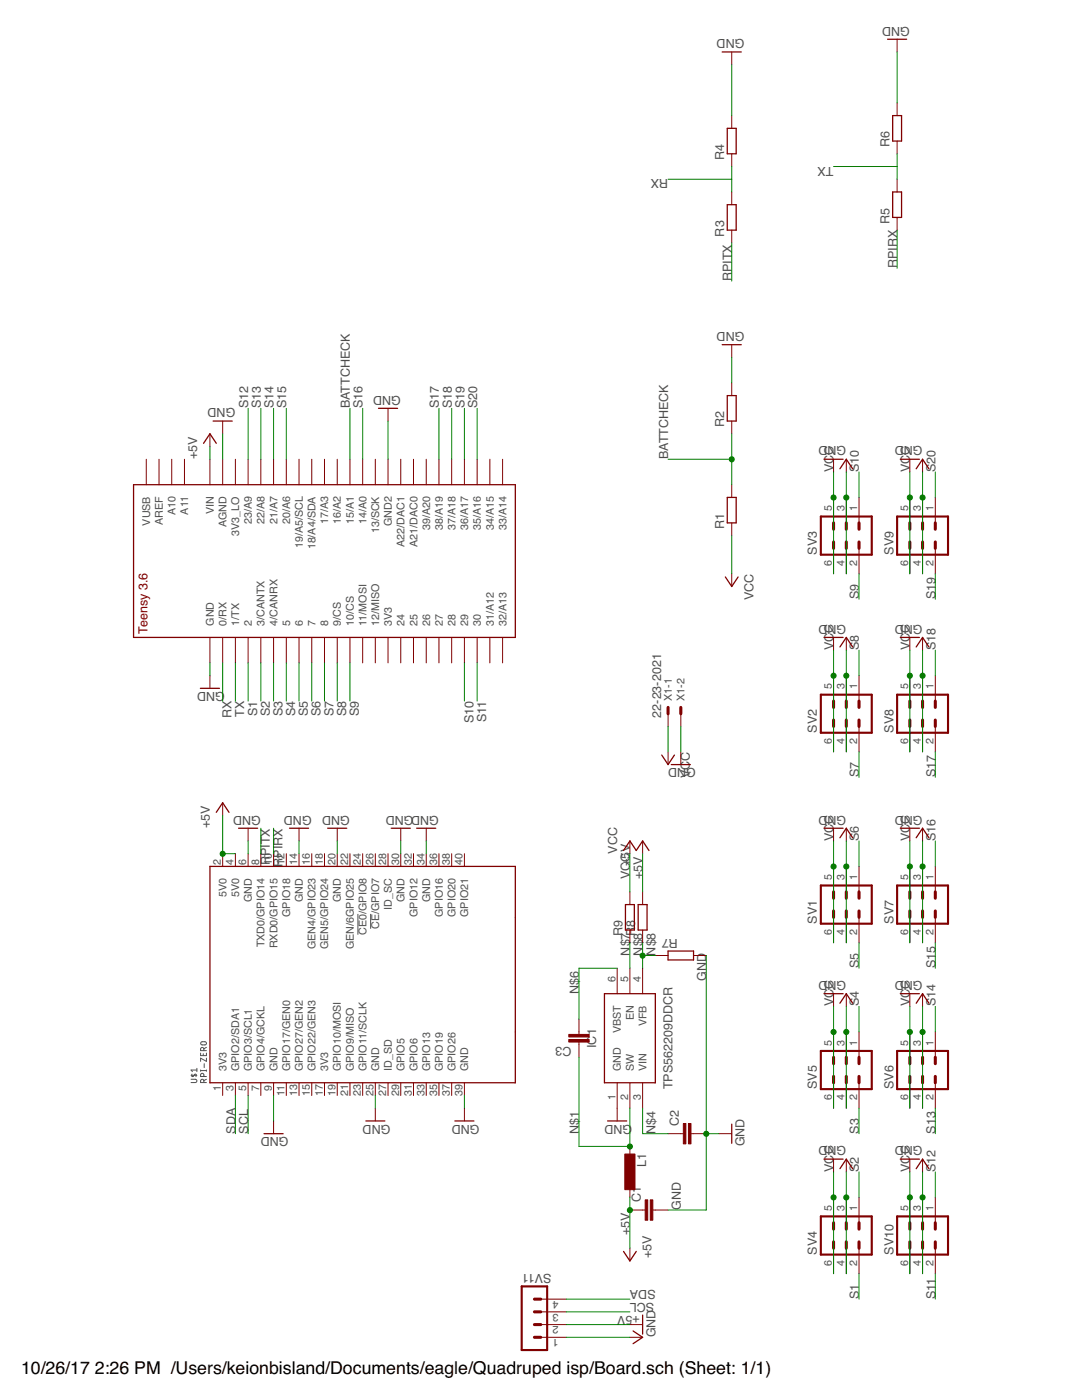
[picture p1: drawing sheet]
<svg xmlns="http://www.w3.org/2000/svg" width="216mm" height="279mm" viewBox="0 0 216 279" stroke-linecap="round" stroke-linejoin="round" font-family="sans-serif">
<g fill="none" stroke="#505050" stroke-width=".2">
<path d="M71.4 182.4v4.1M74 182.4v3M38.1 215.4h.9l.3 .2-.2 .4h-1M38.1 214.6h1.2M38.3 214.4v.4h.2l.5-.4 .2 .1-.1 .4M39.3 213.6h-1.2l.3 .3M39.3 213.2v.7M40 210.2v.5h1.2v-.5M40 213.5v.3M40 213.7h1.2M40.1 208l.9-.1 .2 .4-.2 .2h-.8l-.2-.2zM40.6 210.3v.4"/>
<path d="M40.7 216l-.1-.5h-.4l-.2 .5h1.2M40.7 214.8l-.1-.5h-.4l-.2 .5h1.2M40.7 209.7l-.1-.6h-.4l-.2 .6h1.2M40.7 212.3v.8M41.2 211.2v.6l-1.2-.6v.6M41.2 215.4l-.5 .2M41.2 213.5v.3M41.2 209l-.5 .3"/>
</g>
<g fill="none" stroke="#800000" stroke-width=".25">
<path d="M144.1 10.4h3.8M177.1 7.8h3.8M145.1 25.6h1.8v5.1h-1.8zM178.1 23.1h1.8v5.1h-1.8zM178.1 38.3h1.8v5.1h-1.8zM145.1 40.9h1.8v5h-1.8zM144.1 68.8h3.8M145.1 79h1.8v5h-1.8zM26.6 96.7h76.2v30.5h-76.2zM40.6 88.5l1.3-1.9 1.3 1.9M42.5 84h3.8M75.5 81.5h3.8"/>
<path d="M145.1 99.3h1.8v5.1h-1.8zM164.4 91.7h3.8M167.6 93.6l1.3-1.9 1.2 1.9M179.6 91.7h3.9M182.8 93.6l1.3-1.9 1.3 1.9M144.7 115.1l1.3 2 1.3-2M40 137.4h3.8M164.4 127.2h3.8M167.6 129.1l1.3-1.9 1.2 1.9M179.6 127.2h3.9M182.8 129.1l1.3-1.9 1.3 1.9M132 150.7l1.3 1.9 1.3-1.9"/>
<path d="M133.9 152.6h3.9M41.9 172.9h60.9v43.2h-60.9zM43.2 162.1l1.2-1.9 1.3 1.9M47.6 165.3h3.8M57.8 165.3h3.8M65.4 165.3h3.8M78.1 165.3h3.8M83.1 165.3h3.9M124.4 169.7l1.3-1.9 1.3 1.9 1.2-1.9 1.3 1.9M164.4 165.3h3.8M167.6 167.2l1.3-1.9 1.2 1.9M179.6 165.3h3.9"/>
<path d="M182.8 167.2l1.3-1.9 1.3 1.9M120.6 198.3h10.2v17.8h-10.2zM124.8 180.5h1.8v5.1h-1.8zM127.3 180.5h1.8v5.1h-1.8zM133.3 189.8h5.1v1.8h-5.1zM164.4 198.3h3.8M179.6 198.3h3.9M167.6 200.2l1.3-1.9 1.2 1.9M182.8 200.2l1.3-1.9 1.3 1.9M52.7 226.3h3.8M73 223.7h3.8M90.8 223.7h3.8"/>
<path d="M121.2 223.7h3.9M146 224.3v3.9M164.4 231.3h3.8M167.6 233.2l1.3-1.9 1.2 1.9M179.6 231.3h3.9M182.8 233.2l1.3-1.9 1.3 1.9M124.4 249.7l1.3 2 1.3-2M126.3 265.6l1.9 1.3-1.9 1.3M128.2 262.4v3.9"/>
</g>
<g fill="none" stroke="#800000" stroke-width=".2">
<path d="M146 10.4v2.5M179 7.8v2.6M146 23.1v2.5M146 30.7v2.5M146 38.3v2.6M179 20.5v2.6M179 28.2v2.5M179 35.8v2.5M146 45.9v2.6M179 43.4v2.5M146 68.8v2.5M146 76.4v2.6"/>
<path d="M29.2 91.7v5M31.7 91.7v5M34.3 91.7v5M36.8 91.7v5M41.9 86.6v2.5M41.9 91.7v5M44.4 84v2.6M44.4 91.7v5M47 91.7v5M49.5 91.7v5M52 91.7v5M54.6 91.7v5"/>
<path d="M57.1 91.7v5M59.7 91.7v5M62.2 91.7v5M64.7 91.7v5M67.3 91.7v5M69.8 91.7v5M72.4 91.7v5M74.9 91.7v5M77.4 81.5v2.5M77.4 91.7v5M80 91.7v5M82.5 91.7v5"/>
<path d="M85 91.7v5M87.6 91.7v5M90.1 91.7v5M92.7 91.7v5M95.2 91.7v5M97.7 91.7v5M100.3 91.7v5M146 84v2.6M146 96.7v2.6M166.3 91.7v2.5M166.3 99.3v5.1M168.9 91.7v2.5"/>
<path d="M168.9 99.3v5.1M171.4 99.3v5.1M181.5 91.7v2.5M181.5 99.3v5.1M184.1 91.7v2.5M184.1 99.3v5.1M186.6 99.3v5.1M146 104.4v2.5M146 114.5v2.6M166.3 109.4v5.1M168.9 109.4v5.1M171.4 109.4v5.1"/>
<path d="M181.5 109.4v5.1M184.1 109.4v5.1M186.6 109.4v5.1M41.9 127.2v5.1M41.9 134.8v2.6M44.4 127.2v5.1M47 127.2v5.1M49.5 127.2v5.1M52 127.2v5.1M54.6 127.2v5.1M57.1 127.2v5.1M59.7 127.2v5.1"/>
<path d="M62.2 127.2v5.1M64.7 127.2v5.1M67.3 127.2v5.1M69.8 127.2v5.1M72.4 127.2v5.1M74.9 127.2v5.1M77.4 127.2v5.1M80 127.2v5.1M82.5 127.2v5.1M85 127.2v5.1M87.6 127.2v5.1M90.1 127.2v5.1"/>
<path d="M92.7 127.2v5.1M95.2 127.2v5.1M97.7 127.2v5.1M100.3 127.2v5.1M166.3 127.2v2.6M166.3 134.8v5.1M168.9 127.2v2.6M168.9 134.8v5.1M171.4 134.8v5.1M181.5 127.2v2.6M181.5 134.8v5.1M184.1 127.2v2.6"/>
<path d="M184.1 134.8v5.1M186.6 134.8v5.1M133.3 142.5v2.5M133.3 150.1v2.5M135.8 142.5v2.5M135.8 150.1v2.5M166.3 145v5.1M168.9 145v5.1M171.4 145v5.1M181.5 145v5.1M184.1 145v5.1M186.6 145v5.1"/>
<path d="M44.4 160.2v2.6M44.4 170.4v2.5M47 170.4v2.5M49.5 165.3v2.5M49.5 170.4v2.5M52 170.4v2.5M54.6 170.4v2.5M57.1 170.4v2.5M59.7 165.3v2.5M59.7 170.4v2.5M62.2 170.4v2.5M64.7 170.4v2.5"/>
<path d="M67.3 165.3v2.5M67.3 170.4v2.5M69.8 170.4v2.5M72.4 170.4v2.5M74.9 170.4v2.5M77.4 170.4v2.5M80 165.3v2.5M80 170.4v2.5M82.5 170.4v2.5M85 165.3v2.5M85 170.4v2.5M87.6 170.4v2.5"/>
<path d="M90.1 170.4v2.5M92.7 170.4v2.5M125.7 167.8v2.6M125.7 178v2.5M128.2 167.8v2.6M128.2 178v2.5M166.3 165.3v2.5M166.3 172.9v5.1M168.9 165.3v2.5M168.9 172.9v5.1M171.4 172.9v5.1M181.5 165.3v2.5"/>
<path d="M181.5 172.9v5.1M184.1 165.3v2.5M184.1 172.9v5.1M186.6 172.9v5.1M123.1 193.2v5.1M125.7 185.6v2.6M125.7 193.2v5.1M128.2 185.6v2.6M128.2 193.2v5.1M130.8 190.7h2.5M138.4 190.7h2.5M166.3 183.1v5.1"/>
<path d="M166.3 198.3v2.6M168.9 183.1v5.1M168.9 198.3v2.6M171.4 183.1v5.1M181.5 183.1v5.1M181.5 198.3v2.6M184.1 183.1v5.1M184.1 198.3v2.6M186.6 183.1v5.1M44.4 216.1v2.5M47 216.1v2.5M49.5 216.1v2.5"/>
<path d="M52 216.1v2.5M54.6 216.1v2.5M57.1 216.1v2.5M59.7 216.1v2.5M62.2 216.1v2.5M64.7 216.1v2.5M67.3 216.1v2.5M69.8 216.1v2.5M72.4 216.1v2.5M74.9 216.1v2.5M77.4 216.1v2.5M80 216.1v2.5"/>
<path d="M82.5 216.1v2.5M85 216.1v2.5M87.6 216.1v2.5M90.1 216.1v2.5M92.7 216.1v2.5M115.5 203.4v3M115.5 208v3M123.1 216.1v7.6M125.7 216.1v5.1M128.2 216.1v5.1M166.3 205.9v5.1M166.3 216.1v5.1"/>
<path d="M168.9 205.9v5.1M168.9 216.1v5.1M171.4 205.9v5.1M171.4 216.1v5.1M181.5 205.9v5.1M181.5 216.1v5.1M184.1 205.9v5.1M184.1 216.1v5.1M186.6 205.9v5.1M186.6 216.1v5.1M54.6 223.7v2.6M74.9 221.2v2.5"/>
<path d="M92.7 221.2v2.5M125.7 228.8v2.5M125.7 236.4v2.6M133.3 226.3h3.1M137.9 226.3h3M143.5 226.3h2.5M166.3 231.3v2.6M166.3 239v5M168.9 231.3v2.6M168.9 239v5M171.4 239v5M181.5 231.3v2.6"/>
<path d="M181.5 239v5M184.1 231.3v2.6M184.1 239v5M186.6 239v5M107.9 259.3h5.1M125.7 249.1v2.6M125.7 241.5h3M130.3 241.5h3M166.3 249.1v5.1M168.9 249.1v5.1M171.4 249.1v5.1M181.5 249.1v5.1"/>
<path d="M184.1 249.1v5.1M186.6 249.1v5.1M107.9 266.9h5.1M107.9 264.4h5.1M107.9 261.8h5.1M125.7 266.9h2.5M125.7 264.4h2.5"/>
</g>
<path d="M163.8 103.1h10.1v7.6h-10.1zM179 103.1h10.2v7.6h-10.2zM163.8 138.6h10.1v7.6h-10.1zM179 138.6h10.2v7.6h-10.2zM163.8 176.7h10.1v7.6h-10.1zM179 176.7h10.2v7.6h-10.2zM163.8 209.7h10.1v7.7h-10.1zM179 209.7h10.2v7.7h-10.2zM104.1 256.7h5.1v12.7h-5.1zM163.8 242.8h10.1v7.6h-10.1zM179 242.8h10.2v7.6h-10.2z" fill="none" stroke="#800000" stroke-width=".42"/>
<g fill="none" stroke="#800000" stroke-width=".61">
<path d="M166.3 104.4v1.2M166.3 108.2v1.2M168.9 104.4v1.2M168.9 108.2v1.2M171.4 104.4v1.2M171.4 108.2v1.2M181.5 104.4v1.2M181.5 108.2v1.2M184.1 104.4v1.2M184.1 108.2v1.2M186.6 104.4v1.2M186.6 108.2v1.2"/>
<path d="M166.3 139.9v1.3M168.9 139.9v1.3M171.4 139.9v1.3M181.5 139.9v1.3M184.1 139.9v1.3M186.6 139.9v1.3M133.3 141.2v1.3M135.8 141.2v1.3M166.3 143.7v1.3M168.9 143.7v1.3M171.4 143.7v1.3M181.5 143.7v1.3"/>
<path d="M184.1 143.7v1.3M186.6 143.7v1.3M166.3 178v1.3M168.9 178v1.3M171.4 178v1.3M181.5 178v1.3M184.1 178v1.3M186.6 178v1.3M166.3 181.8v1.3M168.9 181.8v1.3M171.4 181.8v1.3M181.5 181.8v1.3"/>
<path d="M184.1 181.8v1.3M186.6 181.8v1.3M166.3 211v1.3M166.3 214.8v1.3M168.9 211v1.3M168.9 214.8v1.3M171.4 211v1.3M171.4 214.8v1.3M181.5 211v1.3M181.5 214.8v1.3M184.1 211v1.3M184.1 214.8v1.3"/>
<path d="M186.6 211v1.3M186.6 214.8v1.3M106.6 259.3h1.3M166.3 244v1.3M166.3 247.8v1.3M168.9 244v1.3M168.9 247.8v1.3M171.4 244v1.3M171.4 247.8v1.3M181.5 244v1.3M181.5 247.8v1.3M184.1 244v1.3"/>
<path d="M184.1 247.8v1.3M186.6 244v1.3M186.6 247.8v1.3M106.6 261.8h1.3M106.6 264.4h1.3M106.6 266.9h1.3"/>
</g>
<g fill="#800000" stroke="#800000" stroke-width=".2">
<path d="M129.8 239.5h.5v4h-.5z"/>
<path d="M128.7 239.5h.5v4h-.5z"/>
<path d="M137.4 224.2h.5v4.1h-.5z"/>
<path d="M136.4 224.2h.5v4.1h-.5z"/>
<path d="M113.5 206.4h4.1v.5h-4.1z"/>
<path d="M113.5 207.5h4.1v.5h-4.1z"/>
<path d="M124.7 230.3h2v7.1h-2z"/>
</g>
<g fill="none" stroke="#008000" stroke-width=".2">
<path d="M146 12.9v10.2M179 10.4v10.1M133.3 35.8h12.7M146 33.2v5.1M166.3 33.2h12.7M179 30.7v5.1M146 48.5v7.6M179 45.9v7.7M146 71.3v5.1M41.9 89.1v2.6M44.4 86.6v5.1M49.5 81.5v10.2"/>
<path d="M52 81.5v10.2M54.6 81.5v10.2M57.1 81.5v10.2M69.8 81.5v10.2M72.4 81.5v10.2M77.4 84v7.7M87.6 81.5v10.2M90.1 81.5v10.2M92.7 81.5v10.2M95.2 81.5v10.2M133.3 91.7h12.7M146 86.6v10.1"/>
<path d="M166.3 94.2v20.3M168.9 94.2v20.3M171.4 94.2v5.1M181.5 94.2v20.3M184.1 94.2v20.3M186.6 94.2v5.1M146 106.9v7.6M171.4 114.5v5.1M186.6 114.5v5.1M41.9 132.3v2.5M44.4 132.3v7.6M47 132.3v7.6"/>
<path d="M49.5 132.3v7.6M52 132.3v7.6M54.6 132.3v7.6M57.1 132.3v7.6M59.7 132.3v7.6M62.2 132.3v7.6M64.7 132.3v7.6M67.3 132.3v7.6M69.8 132.3v7.6M92.7 132.3v7.6M95.2 132.3v7.6M166.3 129.8v20.3"/>
<path d="M168.9 129.8v20.3M171.4 129.8v5M181.5 129.8v20.3M184.1 129.8v20.3M186.6 129.8v5M133.3 145v5.1M135.8 145v5.1M171.4 150.1v5M186.6 150.1v5M44.4 162.8v7.6h2.6M49.5 167.8v2.6M52 165.3v5.1"/>
<path d="M54.6 165.3v5.1M59.7 167.8v2.6M67.3 167.8v2.6M80 167.8v2.6M85 167.8v2.6M125.7 170.4v7.6M128.2 170.4v7.6M166.3 167.8v20.4M168.9 167.8v20.4M171.4 167.8v5.1M181.5 167.8v20.4M184.1 167.8v20.4"/>
<path d="M186.6 167.8v5.1M123.1 193.2h-7.6v10.2M125.7 188.2v5M128.2 188.2v5M128.2 190.7h2.6M140.9 190.7v50.8h-7.6M171.4 188.2v5M186.6 188.2v5M47 218.6v7.7M49.5 218.6v7.7M54.6 218.6v5.1M74.9 218.6v2.6"/>
<path d="M92.7 218.6v2.6M115.5 211v17.8h10.2v-7.6M166.3 200.9v20.3M168.9 200.9v20.3M171.4 200.9v5M181.5 200.9v20.3M184.1 200.9v20.3M186.6 200.9v5M125.7 239v10.1M128.2 221.2v5.1h5.1M140.9 226.3h2.6M166.3 233.9v20.3"/>
<path d="M168.9 233.9v20.3M171.4 221.2v5.1M171.4 233.9v5.1M181.5 233.9v20.3M184.1 233.9v20.3M186.6 221.2v5.1M186.6 233.9v5.1M113 259.3h12.7M171.4 254.2v5.1M186.6 254.2v5.1M113 264.4h12.7M113 266.9h12.7"/>
<path d="M113 261.8h12.7"/>
</g>
<g fill="#008000" stroke="#008000" stroke-width=".2">
<circle cx="146" cy="91.7" r=".51"/>
<circle cx="166.3" cy="206" r=".51"/>
<circle cx="166.3" cy="172.9" r=".51"/>
<circle cx="166.3" cy="134.9" r=".51"/>
<circle cx="166.3" cy="99.3" r=".51"/>
<circle cx="166.3" cy="239" r=".51"/>
<circle cx="181.5" cy="206" r=".51"/>
<circle cx="181.5" cy="172.9" r=".51"/>
<circle cx="181.5" cy="134.9" r=".51"/>
<circle cx="181.5" cy="99.3" r=".51"/>
<circle cx="181.5" cy="239" r=".51"/>
<circle cx="140.9" cy="226.3" r=".51"/>
<circle cx="168.9" cy="206" r=".51"/>
<circle cx="168.9" cy="172.9" r=".51"/>
<circle cx="168.9" cy="134.9" r=".51"/>
<circle cx="168.9" cy="99.3" r=".51"/>
<circle cx="168.9" cy="239" r=".51"/>
<circle cx="184.1" cy="206" r=".51"/>
<circle cx="184.1" cy="172.9" r=".51"/>
<circle cx="184.1" cy="134.9" r=".51"/>
<circle cx="184.1" cy="99.3" r=".51"/>
<circle cx="184.1" cy="239" r=".51"/>
<circle cx="44.4" cy="170.4" r=".51"/>
<circle cx="125.7" cy="241.5" r=".51"/>
<circle cx="125.7" cy="228.8" r=".51"/>
<circle cx="128.2" cy="190.7" r=".51"/>
</g>
<g font-size="3.5">
<text x="4.2" y="274.2">10/26/17</text>
<text x="18.9" y="274.2">2:26 PM /Users/keionbisland/Documents/eagle/Quadruped isp/Board.sch (Sheet: 1/1)</text>
</g>
<g font-size="2.5" fill="#505050">
<text x="181.6" y="5.3" transform="rotate(-180 181.6 5.3)">GND</text>
<text x="148.5" y="7.8" transform="rotate(-180 148.5 7.8)">GND</text>
<text x="177.5" y="29.4" transform="rotate(-90 177.5 29.4)">R6</text>
<text x="133.3" y="35.8" transform="rotate(-180 133.3 35.8)">RX</text>
<text x="144.5" y="32" transform="rotate(-90 144.5 32)">R4</text>
<text x="166.3" y="33.2" transform="rotate(-180 166.3 33.2)">TX</text>
<text x="144.5" y="47.2" transform="rotate(-90 144.5 47.2)">R3</text>
<text x="177.5" y="44.7" transform="rotate(-90 177.5 44.7)">R5</text>
<text x="179" y="53.6" transform="rotate(-90 179 53.6)">RPIRX</text>
<text x="146" y="56.1" transform="rotate(-90 146 56.1)">RPITX</text>
<text x="148.5" y="66.3" transform="rotate(-180 148.5 66.3)">GND</text>
<text x="47" y="81.5" transform="rotate(-180 47 81.5)">GND</text>
<text x="49.5" y="81.5" transform="rotate(-90 49.5 81.5)">S12</text>
<text x="52" y="81.5" transform="rotate(-90 52 81.5)">S13</text>
<text x="54.6" y="81.5" transform="rotate(-90 54.6 81.5)">S14</text>
<text x="57.1" y="81.5" transform="rotate(-90 57.1 81.5)">S15</text>
<text x="69.8" y="81.5" transform="rotate(-90 69.8 81.5)">BATTCHECK</text>
<text x="72.4" y="81.5" transform="rotate(-90 72.4 81.5)">S16</text>
<text x="80" y="78.9" transform="rotate(-180 80 78.9)">GND</text>
<text x="87.6" y="81.5" transform="rotate(-90 87.6 81.5)">S17</text>
<text x="90.1" y="81.5" transform="rotate(-90 90.1 81.5)">S18</text>
<text x="92.7" y="81.5" transform="rotate(-90 92.7 81.5)">S19</text>
<text x="95.2" y="81.5" transform="rotate(-90 95.2 81.5)">S20</text>
<text x="144.5" y="85.3" transform="rotate(-90 144.5 85.3)">R2</text>
<text x="168.9" y="89.1" transform="rotate(-180 168.9 89.1)">GND</text>
<text x="184.1" y="89.1" transform="rotate(-180 184.1 89.1)">GND</text>
<text x="39.3" y="91.6" transform="rotate(-90 39.3 91.6)">+5V</text>
<text x="133.3" y="91.6" transform="rotate(-90 133.3 91.6)">BATTCHECK</text>
<text x="166.3" y="94.2" transform="rotate(-90 166.3 94.2)">VCC</text>
<text x="171.4" y="94.2" transform="rotate(-90 171.4 94.2)">S10</text>
<text x="181.6" y="94.2" transform="rotate(-90 181.6 94.2)">VCC</text>
<text x="186.6" y="94.2" transform="rotate(-90 186.6 94.2)">S20</text>
<text x="144.5" y="105.6" transform="rotate(-90 144.5 105.6)">R1</text>
<text x="163" y="110.7" transform="rotate(-90 163 110.7)">SV3</text>
<text x="178.3" y="110.7" transform="rotate(-90 178.3 110.7)">SV9</text>
<text x="150.3" y="119.8" transform="rotate(-90 150.3 119.8)">VCC</text>
<text x="171.4" y="119.6" transform="rotate(-90 171.4 119.6)">S9</text>
<text x="186.6" y="119.6" transform="rotate(-90 186.6 119.6)">S19</text>
<text x="168.9" y="124.7" transform="rotate(-180 168.9 124.7)">GND</text>
<text x="184.1" y="124.7" transform="rotate(-180 184.1 124.7)">GND</text>
<text x="166.3" y="129.7" transform="rotate(-90 166.3 129.7)">VCC</text>
<text x="171.4" y="129.7" transform="rotate(-90 171.4 129.7)">S8</text>
<text x="181.6" y="129.7" transform="rotate(-90 181.6 129.7)">VCC</text>
<text x="186.6" y="129.7" transform="rotate(-90 186.6 129.7)">S18</text>
<text x="44.9" y="138.1" transform="rotate(-180 44.9 138.1)">GND</text>
<text x="46.2" y="143.4" transform="rotate(-90 46.2 143.4)">RX</text>
<text x="48.7" y="143.1" transform="rotate(-90 48.7 143.1)">TX</text>
<text x="51.3" y="142.9" transform="rotate(-90 51.3 142.9)">S1</text>
<text x="53.8" y="142.9" transform="rotate(-90 53.8 142.9)">S2</text>
<text x="56.4" y="142.9" transform="rotate(-90 56.4 142.9)">S3</text>
<text x="58.9" y="142.9" transform="rotate(-90 58.9 142.9)">S4</text>
<text x="61.4" y="142.9" transform="rotate(-90 61.4 142.9)">S5</text>
<text x="64" y="142.9" transform="rotate(-90 64 142.9)">S6</text>
<text x="66.5" y="142.9" transform="rotate(-90 66.5 142.9)">S7</text>
<text x="69.1" y="142.9" transform="rotate(-90 69.1 142.9)">S8</text>
<text x="71.6" y="142.9" transform="rotate(-90 71.6 142.9)">S9</text>
<text x="131.9" y="143.2" transform="rotate(-90 131.9 143.2)">22-23-2021</text>
<text x="94.5" y="144.3" transform="rotate(-90 94.5 144.3)">S10</text>
<text x="97" y="144.2" transform="rotate(-90 97 144.2)">S11</text>
<text x="163" y="146.3" transform="rotate(-90 163 146.3)">SV2</text>
<text x="178.3" y="146.3" transform="rotate(-90 178.3 146.3)">SV8</text>
<text x="137.6" y="155.3" transform="rotate(-90 137.6 155.3)">VC</text>
<text x="137.6" y="151.9" transform="rotate(-90 137.6 151.9)">C</text>
<text x="138.9" y="153.4" transform="rotate(-180 138.9 153.4)">GND</text>
<text x="171.4" y="155.1" transform="rotate(-90 171.4 155.1)">S7</text>
<text x="186.6" y="155.1" transform="rotate(-90 186.6 155.1)">S17</text>
<text x="41.9" y="165.3" transform="rotate(-90 41.9 165.3)">+5V</text>
<text x="52" y="162.8" transform="rotate(-180 52 162.8)">GND</text>
<text x="62.2" y="162.8" transform="rotate(-180 62.2 162.8)">GND</text>
<text x="69.8" y="162.8" transform="rotate(-180 69.8 162.8)">GND</text>
<text x="87.6" y="162.8" transform="rotate(-180 87.6 162.8)">GNDGND</text>
<text x="166.3" y="167.8" transform="rotate(-90 166.3 167.8)">VCC</text>
<text x="168.9" y="162.8" transform="rotate(-180 168.9 162.8)">GND</text>
<text x="171.4" y="167.8" transform="rotate(-90 171.4 167.8)">S6</text>
<text x="181.6" y="167.8" transform="rotate(-90 181.6 167.8)">VCC</text>
<text x="184.1" y="162.8" transform="rotate(-180 184.1 162.8)">GND</text>
<text x="186.6" y="167.8" transform="rotate(-90 186.6 167.8)">S16</text>
<text x="53.8" y="172.6" transform="rotate(-90 53.8 172.6)">RPITX</text>
<text x="56.4" y="172.9" transform="rotate(-90 56.4 172.9)">RPIRX</text>
<text x="123.1" y="170.4" transform="rotate(-90 123.1 170.4)">VCC</text>
<text x="125.7" y="171.5" transform="rotate(-90 125.7 171.5)">5V</text>
<text x="125.7" y="175.5" transform="rotate(-90 125.7 175.5)">VC+C</text>
<text x="128.2" y="175.5" transform="rotate(-90 128.2 175.5)">+5V</text>
<text x="163" y="184.3" transform="rotate(-90 163 184.3)">SV1</text>
<text x="178.3" y="184.3" transform="rotate(-90 178.3 184.3)">SV7</text>
<text x="124.2" y="186.9" transform="rotate(-90 124.2 186.9)">R9</text>
<text x="125.7" y="190.7" transform="rotate(-90 125.7 190.7)">N$7</text>
<text x="126.7" y="186.9" transform="rotate(-90 126.7 186.9)">R8</text>
<text x="128.2" y="190.7" transform="rotate(-90 128.2 190.7)">N$8</text>
<text x="130.8" y="190.7" transform="rotate(-90 130.8 190.7)">N$8</text>
<text x="135.2" y="187.4" transform="rotate(-180 135.2 187.4)">R7</text>
<text x="140.9" y="195.8" transform="rotate(-90 140.9 195.8)">GND</text>
<text x="168.9" y="195.8" transform="rotate(-180 168.9 195.8)">GND</text>
<text x="171.4" y="193.2" transform="rotate(-90 171.4 193.2)">S5</text>
<text x="184.1" y="195.8" transform="rotate(-180 184.1 195.8)">GND</text>
<text x="186.6" y="193.2" transform="rotate(-90 186.6 193.2)">S15</text>
<text x="115.5" y="198.3" transform="rotate(-90 115.5 198.3)">N$6</text>
<text x="166.3" y="200.9" transform="rotate(-90 166.3 200.9)">VCC</text>
<text x="171.4" y="200.9" transform="rotate(-90 171.4 200.9)">S4</text>
<text x="181.6" y="200.9" transform="rotate(-90 181.6 200.9)">VCC</text>
<text x="186.6" y="200.9" transform="rotate(-90 186.6 200.9)">S14</text>
<text x="114" y="208.9" transform="rotate(-180 114 208.9)">C3</text>
<text x="119" y="209.2" transform="rotate(-90 119 209.2)">IC1</text>
<text x="134.2" y="217.4" transform="rotate(-90 134.2 217.4)">TPS562209DDCR</text>
<text x="163" y="217.4" transform="rotate(-90 163 217.4)">SV5</text>
<text x="178.3" y="217.4" transform="rotate(-90 178.3 217.4)">SV6</text>
<text x="47" y="226.3" transform="rotate(-90 47 226.3)">SDA</text>
<text x="49.5" y="226.3" transform="rotate(-90 49.5 226.3)">SCL</text>
<text x="57.6" y="227" transform="rotate(-180 57.6 227)">GND</text>
<text x="77.9" y="224.5" transform="rotate(-180 77.9 224.5)">GND</text>
<text x="95.7" y="224.5" transform="rotate(-180 95.7 224.5)">GND</text>
<text x="115.5" y="226.3" transform="rotate(-90 115.5 226.3)">N$1</text>
<text x="126.2" y="224.5" transform="rotate(-180 126.2 224.5)">GND</text>
<text x="130.8" y="226.3" transform="rotate(-90 130.8 226.3)">N$4</text>
<text x="135.5" y="224.7" transform="rotate(-90 135.5 224.7)">C2</text>
<text x="171.4" y="226.3" transform="rotate(-90 171.4 226.3)">S3</text>
<text x="186.6" y="226.3" transform="rotate(-90 186.6 226.3)">S13</text>
<text x="129" y="232.8" transform="rotate(-90 129 232.8)">L1</text>
<text x="148.5" y="228.8" transform="rotate(-90 148.5 228.8)">GND</text>
<text x="166.3" y="233.9" transform="rotate(-90 166.3 233.9)">VCC</text>
<text x="168.9" y="228.8" transform="rotate(-180 168.9 228.8)">GND</text>
<text x="171.4" y="233.9" transform="rotate(-90 171.4 233.9)">S2</text>
<text x="181.6" y="233.9" transform="rotate(-90 181.6 233.9)">VCC</text>
<text x="184.1" y="228.8" transform="rotate(-180 184.1 228.8)">GND</text>
<text x="186.6" y="233.9" transform="rotate(-90 186.6 233.9)">S12</text>
<text x="127.8" y="240" transform="rotate(-90 127.8 240)">C1</text>
<text x="135.8" y="241.5" transform="rotate(-90 135.8 241.5)">GND</text>
<text x="125.7" y="246.6" transform="rotate(-90 125.7 246.6)">+5V</text>
<text x="130" y="251.1" transform="rotate(-90 130 251.1)">+5V</text>
<text x="163" y="250.4" transform="rotate(-90 163 250.4)">SV4</text>
<text x="178.3" y="250.4" transform="rotate(-90 178.3 250.4)">SV10</text>
<text x="110" y="254.2" transform="rotate(-180 110 254.2)">SV11</text>
<text x="130.8" y="257.5" transform="rotate(-180 130.8 257.5)">SDA</text>
<text x="127.7" y="262.6" transform="rotate(-180 127.7 262.6)">+5V</text>
<text x="130.6" y="260" transform="rotate(-180 130.6 260)">SCL</text>
<text x="171.4" y="259.3" transform="rotate(-90 171.4 259.3)">S1</text>
<text x="186.6" y="259.3" transform="rotate(-90 186.6 259.3)">S11</text>
<text x="130.8" y="266.9" transform="rotate(-90 130.8 266.9)">GND</text>
</g>
<text font-size="2.5" fill="#800000" x="29.4" y="126.4" transform="rotate(-90 29.4 126.4)">Teensy 3.6</text>
<g font-size="2.1" fill="#505050">
<text x="29.9" y="104.9" transform="rotate(-90 29.9 104.9)">VUSB</text>
<text x="32.5" y="104.8" transform="rotate(-90 32.5 104.8)">AREF</text>
<text x="35" y="102.9" transform="rotate(-90 35 102.9)">A10</text>
<text x="37.6" y="102.7" transform="rotate(-90 37.6 102.7)">A11</text>
<text x="42.6" y="102.6" transform="rotate(-90 42.6 102.6)">VIN</text>
<text x="45.2" y="105.2" transform="rotate(-90 45.2 105.2)">AGND</text>
<text x="47.7" y="106.9" transform="rotate(-90 47.7 106.9)">3V3_LO</text>
<text x="50.3" y="104.7" transform="rotate(-90 50.3 104.7)">23/A9</text>
<text x="52.8" y="104.7" transform="rotate(-90 52.8 104.7)">22/A8</text>
<text x="55.3" y="104.7" transform="rotate(-90 55.3 104.7)">21/A7</text>
<text x="57.9" y="104.7" transform="rotate(-90 57.9 104.7)">20/A6</text>
<text x="65.5" y="104.7" transform="rotate(-90 65.5 104.7)">17/A3</text>
<text x="68" y="104.7" transform="rotate(-90 68 104.7)">16/A2</text>
<text x="70.6" y="104.7" transform="rotate(-90 70.6 104.7)">15/A1</text>
<text x="73.1" y="104.7" transform="rotate(-90 73.1 104.7)">14/A0</text>
<text x="75.7" y="106.4" transform="rotate(-90 75.7 106.4)">13/SCK</text>
<text x="78.2" y="105" transform="rotate(-90 78.2 105)">GND2</text>
<text x="85.8" y="105.8" transform="rotate(-90 85.8 105.8)">39/A20</text>
<text x="88.4" y="105.8" transform="rotate(-90 88.4 105.8)">38/A19</text>
<text x="90.9" y="105.8" transform="rotate(-90 90.9 105.8)">37/A18</text>
<text x="93.4" y="105.8" transform="rotate(-90 93.4 105.8)">36/A17</text>
<text x="96" y="105.8" transform="rotate(-90 96 105.8)">35/A16</text>
<text x="98.5" y="105.8" transform="rotate(-90 98.5 105.8)">34/A15</text>
<text x="101.1" y="105.8" transform="rotate(-90 101.1 105.8)">33/A14</text>
<text x="166" y="102" transform="rotate(-90 166 102)">5</text>
<text x="168.5" y="102" transform="rotate(-90 168.5 102)">3</text>
<text x="171" y="102" transform="rotate(-90 171 102)">1</text>
<text x="181.2" y="102" transform="rotate(-90 181.2 102)">5</text>
<text x="183.7" y="102" transform="rotate(-90 183.7 102)">3</text>
<text x="186.3" y="102" transform="rotate(-90 186.3 102)">1</text>
<text x="60.4" y="109.4" transform="rotate(-90 60.4 109.4)">19/A5/SCL</text>
<text x="63" y="109.6" transform="rotate(-90 63 109.6)">18/A4/SDA</text>
<text x="80.7" y="109.2" transform="rotate(-90 80.7 109.2)">A22/DAC1</text>
<text x="83.3" y="109.2" transform="rotate(-90 83.3 109.2)">A21/DAC0</text>
<text x="166" y="112.9" transform="rotate(-90 166 112.9)">6</text>
<text x="168.5" y="112.9" transform="rotate(-90 168.5 112.9)">4</text>
<text x="171" y="112.9" transform="rotate(-90 171 112.9)">2</text>
<text x="181.2" y="112.9" transform="rotate(-90 181.2 112.9)">6</text>
<text x="183.7" y="112.9" transform="rotate(-90 183.7 112.9)">4</text>
<text x="186.3" y="112.9" transform="rotate(-90 186.3 112.9)">2</text>
<text x="42.6" y="124.9" transform="rotate(-90 42.6 124.9)">GND</text>
<text x="45.2" y="124.9" transform="rotate(-90 45.2 124.9)">0/RX</text>
<text x="47.7" y="124.9" transform="rotate(-90 47.7 124.9)">1/TX</text>
<text x="50.3" y="124.9" transform="rotate(-90 50.3 124.9)">2</text>
<text x="52.8" y="124.9" transform="rotate(-90 52.8 124.9)">3/CANTX</text>
<text x="55.3" y="124.9" transform="rotate(-90 55.3 124.9)">4/CANRX</text>
<text x="57.9" y="124.9" transform="rotate(-90 57.9 124.9)">5</text>
<text x="60.4" y="124.9" transform="rotate(-90 60.4 124.9)">6</text>
<text x="63" y="124.9" transform="rotate(-90 63 124.9)">7</text>
<text x="65.5" y="124.9" transform="rotate(-90 65.5 124.9)">8</text>
<text x="68" y="124.9" transform="rotate(-90 68 124.9)">9/CS</text>
<text x="70.6" y="124.9" transform="rotate(-90 70.6 124.9)">10/CS</text>
<text x="73.1" y="124.9" transform="rotate(-90 73.1 124.9)">11/MOSI</text>
<text x="75.7" y="124.9" transform="rotate(-90 75.7 124.9)">12/MISO</text>
<text x="78.2" y="124.9" transform="rotate(-90 78.2 124.9)">3V3</text>
<text x="80.7" y="124.9" transform="rotate(-90 80.7 124.9)">24</text>
<text x="83.3" y="124.9" transform="rotate(-90 83.3 124.9)">25</text>
<text x="85.8" y="124.9" transform="rotate(-90 85.8 124.9)">26</text>
<text x="88.4" y="124.9" transform="rotate(-90 88.4 124.9)">27</text>
<text x="90.9" y="124.9" transform="rotate(-90 90.9 124.9)">28</text>
<text x="93.4" y="124.9" transform="rotate(-90 93.4 124.9)">29</text>
<text x="96" y="124.9" transform="rotate(-90 96 124.9)">30</text>
<text x="98.5" y="124.9" transform="rotate(-90 98.5 124.9)">31/A12</text>
<text x="101.1" y="124.9" transform="rotate(-90 101.1 124.9)">32/A13</text>
<text x="166" y="137.6" transform="rotate(-90 166 137.6)">5</text>
<text x="168.5" y="137.6" transform="rotate(-90 168.5 137.6)">3</text>
<text x="171" y="137.6" transform="rotate(-90 171 137.6)">1</text>
<text x="181.2" y="137.6" transform="rotate(-90 181.2 137.6)">5</text>
<text x="183.7" y="137.6" transform="rotate(-90 183.7 137.6)">3</text>
<text x="186.3" y="137.6" transform="rotate(-90 186.3 137.6)">1</text>
<text x="134.1" y="139.9" transform="rotate(-90 134.1 139.9)">X1-1</text>
<text x="136.6" y="139.9" transform="rotate(-90 136.6 139.9)">X1-2</text>
<text x="166" y="148.5" transform="rotate(-90 166 148.5)">6</text>
<text x="168.5" y="148.5" transform="rotate(-90 168.5 148.5)">4</text>
<text x="171" y="148.5" transform="rotate(-90 171 148.5)">2</text>
<text x="181.2" y="148.5" transform="rotate(-90 181.2 148.5)">6</text>
<text x="183.7" y="148.5" transform="rotate(-90 183.7 148.5)">4</text>
<text x="186.3" y="148.5" transform="rotate(-90 186.3 148.5)">2</text>
<text x="44.1" y="172.6" transform="rotate(-90 44.1 172.6)">2</text>
<text x="46.6" y="172.6" transform="rotate(-90 46.6 172.6)">4</text>
<text x="49.1" y="172.6" transform="rotate(-90 49.1 172.6)">6</text>
<text x="51.7" y="172.6" transform="rotate(-90 51.7 172.6)">8</text>
<text x="54.2" y="172.6" transform="rotate(-90 54.2 172.6)">10</text>
<text x="56.8" y="172.6" transform="rotate(-90 56.8 172.6)">12</text>
<text x="59.3" y="172.6" transform="rotate(-90 59.3 172.6)">14</text>
<text x="61.8" y="172.6" transform="rotate(-90 61.8 172.6)">16</text>
<text x="64.4" y="172.6" transform="rotate(-90 64.4 172.6)">18</text>
<text x="66.9" y="172.6" transform="rotate(-90 66.9 172.6)">20</text>
<text x="69.5" y="172.6" transform="rotate(-90 69.5 172.6)">22</text>
<text x="72" y="172.6" transform="rotate(-90 72 172.6)">24</text>
<text x="74.5" y="172.6" transform="rotate(-90 74.5 172.6)">26</text>
<text x="77.1" y="172.6" transform="rotate(-90 77.1 172.6)">28</text>
<text x="79.6" y="172.6" transform="rotate(-90 79.6 172.6)">30</text>
<text x="82.2" y="172.6" transform="rotate(-90 82.2 172.6)">32</text>
<text x="84.7" y="172.6" transform="rotate(-90 84.7 172.6)">34</text>
<text x="87.2" y="172.6" transform="rotate(-90 87.2 172.6)">36</text>
<text x="89.8" y="172.6" transform="rotate(-90 89.8 172.6)">38</text>
<text x="92.3" y="172.6" transform="rotate(-90 92.3 172.6)">40</text>
<text x="45.2" y="179.1" transform="rotate(-90 45.2 179.1)">5V0</text>
<text x="47.7" y="179.1" transform="rotate(-90 47.7 179.1)">5V0</text>
<text x="50.3" y="180" transform="rotate(-90 50.3 180)">GND</text>
<text x="60.4" y="180" transform="rotate(-90 60.4 180)">GND</text>
<text x="68" y="180" transform="rotate(-90 68 180)">GND</text>
<text x="80.7" y="180" transform="rotate(-90 80.7 180)">GND</text>
<text x="85.8" y="180" transform="rotate(-90 85.8 180)">GND</text>
<text x="166" y="175.7" transform="rotate(-90 166 175.7)">5</text>
<text x="168.5" y="175.7" transform="rotate(-90 168.5 175.7)">3</text>
<text x="171" y="175.7" transform="rotate(-90 171 175.7)">1</text>
<text x="181.2" y="175.7" transform="rotate(-90 181.2 175.7)">5</text>
<text x="183.7" y="175.7" transform="rotate(-90 183.7 175.7)">3</text>
<text x="186.3" y="175.7" transform="rotate(-90 186.3 175.7)">1</text>
<text x="57.9" y="183" transform="rotate(-90 57.9 183)">GPIO18</text>
<text x="75.7" y="185.4" transform="rotate(-90 75.7 185.4)">CE/GPIO7</text>
<text x="78.2" y="181.5" transform="rotate(-90 78.2 181.5)">ID_SC</text>
<text x="83.3" y="183" transform="rotate(-90 83.3 183)">GPIO12</text>
<text x="88.4" y="183" transform="rotate(-90 88.4 183)">GPIO16</text>
<text x="90.9" y="183" transform="rotate(-90 90.9 183)">GPIO20</text>
<text x="93.4" y="183" transform="rotate(-90 93.4 183)">GPIO21</text>
<text x="52.8" y="189" transform="rotate(-90 52.8 189)">TXD0/GPIO14</text>
<text x="55.3" y="189.3" transform="rotate(-90 55.3 189.3)">RXD0/GPIO15</text>
<text x="63" y="189.4" transform="rotate(-90 63 189.4)">GEN4/GPIO23</text>
<text x="65.5" y="189.4" transform="rotate(-90 65.5 189.4)">GEN5/GPIO24</text>
<text x="70.6" y="189.4" transform="rotate(-90 70.6 189.4)">GEN/6GPIO25</text>
<text x="73.1" y="186.5" transform="rotate(-90 73.1 186.5)">CE0/GPIO8</text>
<text x="166" y="186.6" transform="rotate(-90 166 186.6)">6</text>
<text x="168.5" y="186.6" transform="rotate(-90 168.5 186.6)">4</text>
<text x="171" y="186.6" transform="rotate(-90 171 186.6)">2</text>
<text x="181.2" y="186.6" transform="rotate(-90 181.2 186.6)">6</text>
<text x="183.7" y="186.6" transform="rotate(-90 183.7 186.6)">4</text>
<text x="186.3" y="186.6" transform="rotate(-90 186.3 186.6)">2</text>
<text x="122.8" y="196" transform="rotate(-90 122.8 196)">6</text>
<text x="125.3" y="196" transform="rotate(-90 125.3 196)">5</text>
<text x="127.9" y="196" transform="rotate(-90 127.9 196)">4</text>
<text x="126.4" y="203.6" transform="rotate(-90 126.4 203.6)">EN</text>
<text x="123.9" y="206.2" transform="rotate(-90 123.9 206.2)">VBST</text>
<text x="129" y="204.8" transform="rotate(-90 129 204.8)">VFB</text>
<text x="166" y="208.7" transform="rotate(-90 166 208.7)">5</text>
<text x="168.5" y="208.7" transform="rotate(-90 168.5 208.7)">3</text>
<text x="171" y="208.7" transform="rotate(-90 171 208.7)">1</text>
<text x="181.2" y="208.7" transform="rotate(-90 181.2 208.7)">5</text>
<text x="183.7" y="208.7" transform="rotate(-90 183.7 208.7)">3</text>
<text x="186.3" y="208.7" transform="rotate(-90 186.3 208.7)">1</text>
<text x="45.2" y="213.8" transform="rotate(-90 45.2 213.8)">3V3</text>
<text x="47.7" y="213.8" transform="rotate(-90 47.7 213.8)">GPIO2/SDA1</text>
<text x="50.3" y="213.8" transform="rotate(-90 50.3 213.8)">GPIO3/SCL1</text>
<text x="52.8" y="213.8" transform="rotate(-90 52.8 213.8)">GPIO4/GCKL</text>
<text x="55.3" y="213.8" transform="rotate(-90 55.3 213.8)">GND</text>
<text x="57.9" y="213.8" transform="rotate(-90 57.9 213.8)">GPIO17/GEN0</text>
<text x="60.4" y="213.8" transform="rotate(-90 60.4 213.8)">GPIO27/GEN2</text>
<text x="63" y="213.8" transform="rotate(-90 63 213.8)">GPIO22/GEN3</text>
<text x="65.5" y="213.8" transform="rotate(-90 65.5 213.8)">3V3</text>
<text x="68" y="213.8" transform="rotate(-90 68 213.8)">GPIO10/MOSI</text>
<text x="70.6" y="213.8" transform="rotate(-90 70.6 213.8)">GPIO9/MISO</text>
<text x="73.1" y="213.8" transform="rotate(-90 73.1 213.8)">GPIO11/SCLK</text>
<text x="75.7" y="213.8" transform="rotate(-90 75.7 213.8)">GND</text>
<text x="78.2" y="213.8" transform="rotate(-90 78.2 213.8)">ID_SD</text>
<text x="80.7" y="213.8" transform="rotate(-90 80.7 213.8)">GPIO5</text>
<text x="83.3" y="213.8" transform="rotate(-90 83.3 213.8)">GPIO6</text>
<text x="85.8" y="213.8" transform="rotate(-90 85.8 213.8)">GPIO13</text>
<text x="88.4" y="213.8" transform="rotate(-90 88.4 213.8)">GPIO19</text>
<text x="90.9" y="213.8" transform="rotate(-90 90.9 213.8)">GPIO26</text>
<text x="93.4" y="213.8" transform="rotate(-90 93.4 213.8)">GND</text>
<text x="123.9" y="213.8" transform="rotate(-90 123.9 213.8)">GND</text>
<text x="126.4" y="213.8" transform="rotate(-90 126.4 213.8)">SW</text>
<text x="129" y="213.8" transform="rotate(-90 129 213.8)">VIN</text>
<text x="44.1" y="217.6" transform="rotate(-90 44.1 217.6)">1</text>
<text x="46.6" y="217.6" transform="rotate(-90 46.6 217.6)">3</text>
<text x="49.1" y="217.6" transform="rotate(-90 49.1 217.6)">5</text>
<text x="51.7" y="217.6" transform="rotate(-90 51.7 217.6)">7</text>
<text x="54.2" y="217.6" transform="rotate(-90 54.2 217.6)">9</text>
<text x="56.8" y="218.7" transform="rotate(-90 56.8 218.7)">11</text>
<text x="59.3" y="218.8" transform="rotate(-90 59.3 218.8)">13</text>
<text x="61.8" y="218.8" transform="rotate(-90 61.8 218.8)">15</text>
<text x="64.4" y="218.8" transform="rotate(-90 64.4 218.8)">17</text>
<text x="66.9" y="218.8" transform="rotate(-90 66.9 218.8)">19</text>
<text x="69.5" y="218.8" transform="rotate(-90 69.5 218.8)">21</text>
<text x="72" y="218.8" transform="rotate(-90 72 218.8)">23</text>
<text x="74.5" y="218.8" transform="rotate(-90 74.5 218.8)">25</text>
<text x="77.1" y="218.8" transform="rotate(-90 77.1 218.8)">27</text>
<text x="79.6" y="218.8" transform="rotate(-90 79.6 218.8)">29</text>
<text x="82.2" y="218.8" transform="rotate(-90 82.2 218.8)">31</text>
<text x="84.7" y="218.8" transform="rotate(-90 84.7 218.8)">33</text>
<text x="87.2" y="218.8" transform="rotate(-90 87.2 218.8)">35</text>
<text x="89.8" y="218.8" transform="rotate(-90 89.8 218.8)">37</text>
<text x="92.3" y="218.8" transform="rotate(-90 92.3 218.8)">39</text>
<text x="122.8" y="219.6" transform="rotate(-90 122.8 219.6)">1</text>
<text x="125.3" y="219.6" transform="rotate(-90 125.3 219.6)">2</text>
<text x="127.9" y="219.6" transform="rotate(-90 127.9 219.6)">3</text>
<text x="166" y="219.6" transform="rotate(-90 166 219.6)">6</text>
<text x="168.5" y="219.6" transform="rotate(-90 168.5 219.6)">4</text>
<text x="171" y="219.6" transform="rotate(-90 171 219.6)">2</text>
<text x="181.2" y="219.6" transform="rotate(-90 181.2 219.6)">6</text>
<text x="183.7" y="219.6" transform="rotate(-90 183.7 219.6)">4</text>
<text x="186.3" y="219.6" transform="rotate(-90 186.3 219.6)">2</text>
<text x="166" y="241.7" transform="rotate(-90 166 241.7)">5</text>
<text x="168.5" y="241.7" transform="rotate(-90 168.5 241.7)">3</text>
<text x="171" y="241.7" transform="rotate(-90 171 241.7)">1</text>
<text x="181.2" y="241.7" transform="rotate(-90 181.2 241.7)">5</text>
<text x="183.7" y="241.7" transform="rotate(-90 183.7 241.7)">3</text>
<text x="186.3" y="241.7" transform="rotate(-90 186.3 241.7)">1</text>
<text x="166" y="252.6" transform="rotate(-90 166 252.6)">6</text>
<text x="168.5" y="252.6" transform="rotate(-90 168.5 252.6)">4</text>
<text x="171" y="252.6" transform="rotate(-90 171 252.6)">2</text>
<text x="181.2" y="252.6" transform="rotate(-90 181.2 252.6)">6</text>
<text x="183.7" y="252.6" transform="rotate(-90 183.7 252.6)">4</text>
<text x="186.3" y="252.6" transform="rotate(-90 186.3 252.6)">2</text>
<text x="111.4" y="262.2" transform="rotate(-180 111.4 262.2)">3</text>
<text x="111.4" y="259.6" transform="rotate(-180 111.4 259.6)">4</text>
<text x="111.4" y="267.2" transform="rotate(-180 111.4 267.2)">1</text>
<text x="111.4" y="264.7" transform="rotate(-180 111.4 264.7)">2</text>
</g>
</svg>
